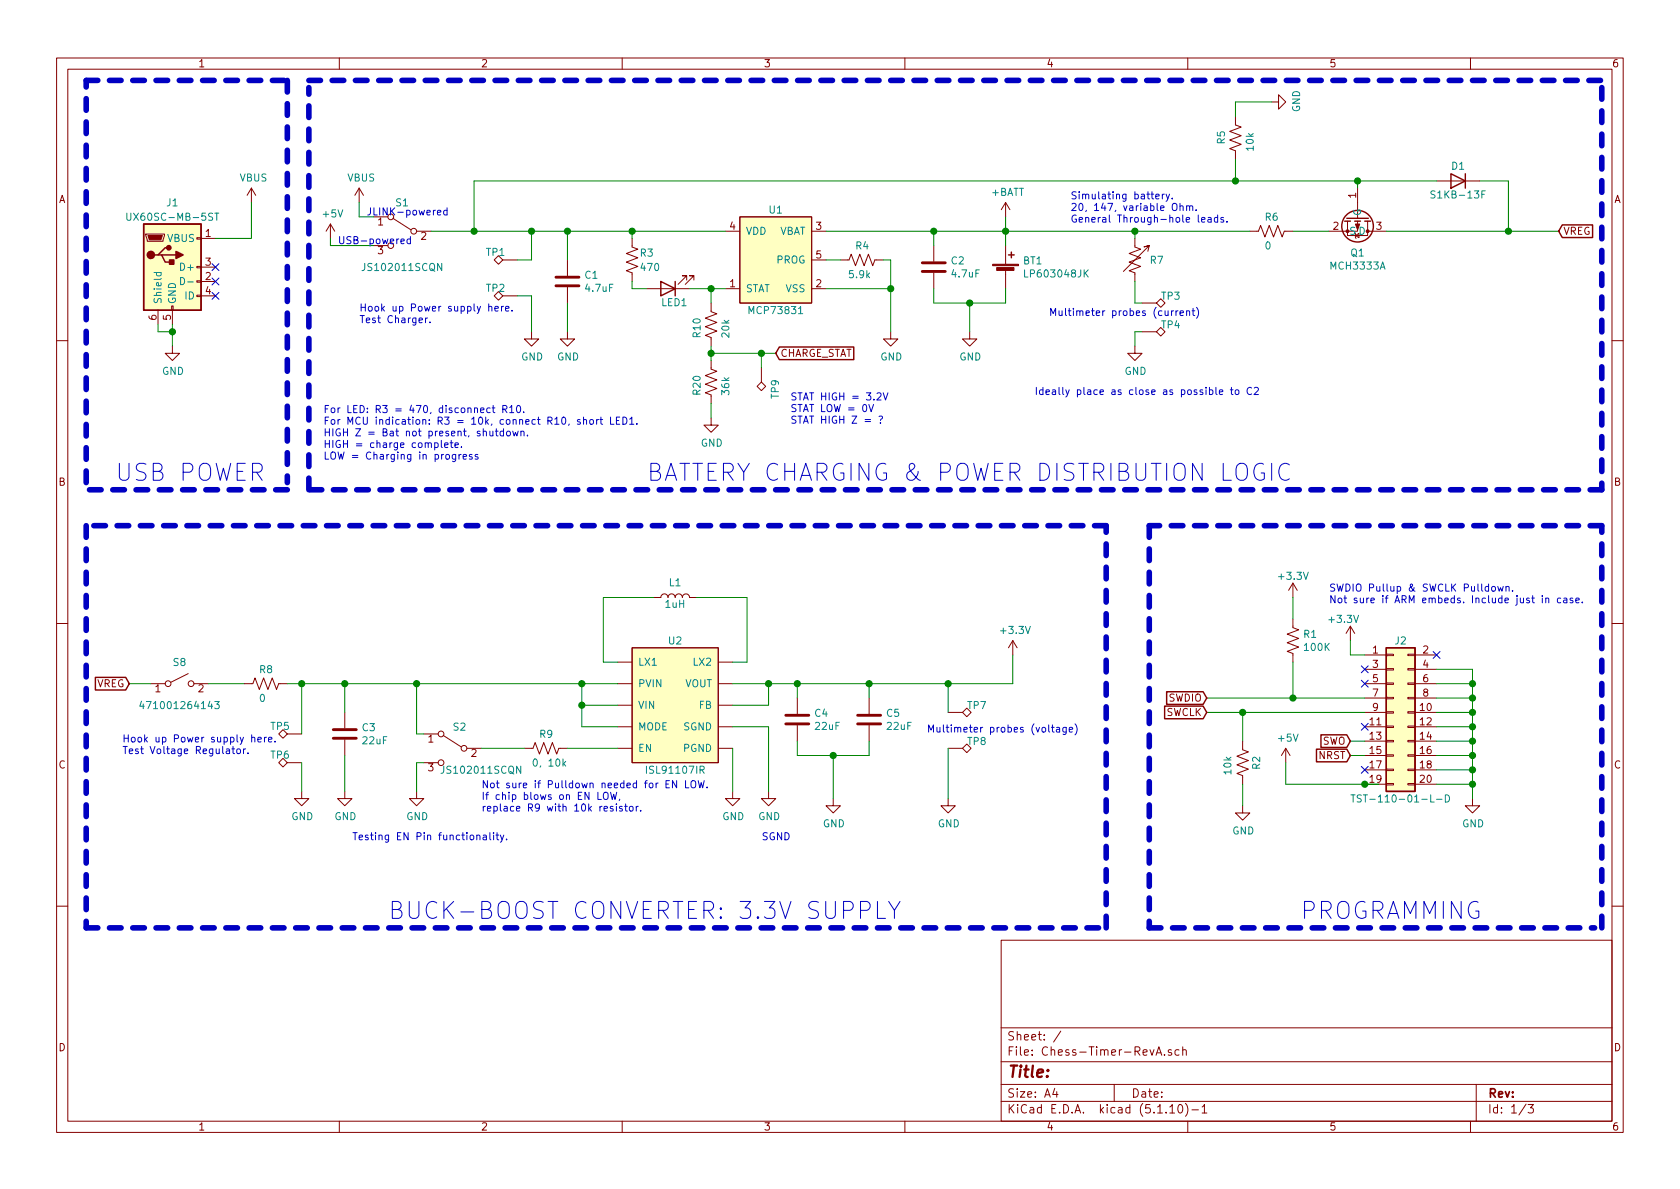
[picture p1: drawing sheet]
<svg xmlns="http://www.w3.org/2000/svg" width="297mm" height="210mm" viewBox="0 0 297 210" stroke-linecap="round" stroke-linejoin="round" font-family="sans-serif">
<g fill="none" stroke="#840000" stroke-width=".18">
<path d="M10 10.3h277v189.9h-277zM12 12.2h273v186.1h-273zM60 10.3v1.9M110 10.3v1.9M160 10.3v1.9M210 10.3v1.9M224.8 18h1.3v-1.2l1.2 1.2-1.2 1.3v-1.3M260 10.3v1.9M44.4 33.3l-.7 1.2M44.4 33.3v2.5M44.4 33.3l.8 1.2M58.4 39.6l-.7 1.3"/>
<path d="M58.4 39.6v2.6M58.4 39.6l.8 1.3M63.5 33.3l-.8 1.2M63.5 33.3v2.5M63.5 33.3l.8 1.2M69.5 38.6l3.1 2M130.8 38.3h12.7v15.3h-12.7zM177.8 35.8l-.8 1.3M177.8 35.8v2.5M177.8 35.8l.8 1.3M218.4 20.6v1.5l1.1 .4-2.1 .7 2.1 .8-2.1 .8 2.1 .7-2.1 .8 1 .4v1.5M238.3 39.1v2.6h3.5v-2.6"/>
<path d="M240 39.1v1.8h-5.1M240 33.3v5.3M254 32h7.6M25.8 41.4h3.3v.3l-.3 1h-2.8zM27.9 54.9v2.5M30.4 54.1h.2v.8h-.2zM30.5 54.9v2.5M34.8 52.2h.8v.2h-.8zM34.8 49.7h.8v.2h-.8zM34.8 47.1h.8v.3h-.8zM34.8 42h.8v.3h-.8zM35.6 42.2h2.5"/>
<path d="M35.6 49.8h2.5M35.6 47.2h2.5M35.6 52.3h2.5M73.7 40.9h2.5M87.4 46l.7-.8 .8 .8-.8 .7zM88.1 51.6l.8 .7-.8 .8-.7-.8zM88.9 52.3h2.5M88.9 46h2.5M94 58.7v1.2h1.2l-1.2 1.3-1.3-1.3h1.3M100.3 58.7v1.2h1.3l-1.3 1.3-1.2-1.3h1.2M100.3 46v2.8M100.3 50.8v2.8"/>
<path d="M111.8 42.2v1.5l1 .4-2.1 .7 2.1 .8-2.1 .7 2.1 .8-2.1 .8 1.1 .4v1.5M114.3 51h7.6M121.4 49.5v-.7h-.8h.8l-1.5 1.5M122.7 49.5v-.7h-.8h.8l-1.5 1.5M125.7 53.6v1.5l1 .4-2 .8 2 .7-2 .8 2 .7-2 .8 1 .4v1.5M128.3 40.9h2.5M128.3 51h2.5M143.5 40.9h2.5M143.5 51h2.5M143.5 46h2.5M148.6 46h1.5l.4-1 .8 2 .7-2 .8 2 .7-2 .8 2 .4-1h1.5M157.5 58.7v1.2h1.2l-1.2 1.3-1.3-1.3h1.3"/>
<path d="M165.1 43.4v2.8M165.1 48.3v2.7M171.4 58.7v1.2h1.3l-1.3 1.3-1.2-1.3h1.2M177.8 43.4v3.3M177.8 47.7v3.3M200.7 42.2v1.5l1 .4-2.1 .7 2.1 .8-2.1 .7 2.1 .8-2.1 .8 1.1 .4v1.5M201.9 58.7h2.6M201.9 53.6h2.6M202.9 44.4l.3-1-1 .3 1-.3-4.6 4.6M204.5 58.7l.7-.8 .8 .8-.8 .7zM205.2 52.8l.8 .8-.8 .8-.7-.8zM221 40.9h1.5l.4-1 .7 2 .8-2 .8 2 .7-2 .8 2 .4-1h1.5"/>
<path d="M241.8 40.9h3.3M10 60.2h2M30.5 61.2v1.3h1.2l-1.2 1.2-1.3-1.2h1.3M125.7 73.9v1.3h1.3l-1.3 1.2-1.2-1.2h1.2M125.7 63.7v1.6l1 .4-2 .7 2 .8-2 .7 2 .8-2 .8 1 .3v1.6M134.6 67.6l.8 .7-.8 .8-.7-.8zM134.6 65v2.6M200.7 61.2v1.3h1.2l-1.2 1.2-1.3-1.2h1.3M285 60.2h2M10 110.3h2M33.3 119.1l-3.1 1.5M109.2 117.1h2.6"/>
<path d="M111.8 114.5h15.2v20.4h-15.2zM115.6 105.7h1.2a.63 .63 0 0 1 .7-.7 .63 .63 0 0 1 .6 .7 .63 .63 0 0 1 .6-.7 .63 .63 0 0 1 .7 .7 .63 .63 0 0 1 .6-.7 .63 .63 0 0 1 .6 .7 .63 .63 0 0 1 .7-.7 .63 .63 0 0 1 .6 .7h1.3M127 117.1h2.5M179.1 113.3l-.8 1.2M179.1 113.3v2.5M179.1 113.3l.7 1.2M228.6 109.5v1.5l1 .4-2 .7 2 .8-2 .8 2 .7-2 .8 1 .4v1.5M228.6 103.1v2.6M228.6 103.1l-.8 1.3M228.6 103.1l.8 1.3M238.8 110.7l-.8 1.3M238.8 110.7v2.6"/>
<path d="M238.8 110.7l.7 1.3M241.3 115.8h3.8M241.3 118.4h3.8M245.1 118.2h1.3v.3h-1.3zM245.1 115.7h1.3v.2h-1.3zM248.9 118.2h1.3v.3h-1.3zM248.9 115.7h1.3v.2h-1.3zM250.2 115.8h3.8M250.2 118.4h3.8M285 110.3h2M26.7 120.9h2.5M34.3 120.9h2.5"/>
<path d="M43.2 120.9h1.5l.4-1 .7 2 .8-2 .8 2 .7-2 .8 2 .4-1h1.5M49.3 129.8l.7-.8 .8 .8-.8 .8zM49.3 134.9l.7-.8 .8 .8-.8 .7zM50.8 129.8h2.5M50.8 134.9h2.5M53.3 139.9v1.3h1.3l-1.3 1.3-1.2-1.3h1.2M61 139.9v1.3h1.2l-1.2 1.3-1.3-1.3h1.3M61 126v2.8M61 130.8v2.8M73.7 139.9v1.3h1.2l-1.2 1.3-1.3-1.3h1.3M74.9 129.8h2.6M74.9 134.9h2.6"/>
<path d="M78.4 130l3.1 2.1M82.5 132.3h2.6M92.7 132.3h1.5l.4-1 .8 2 .7-2 .8 2 .8-2 .7 2 .4-1h1.5M109.2 124.7h2.6M109.2 132.3h2.6M109.2 128.5h2.6M109.2 120.9h2.6M127 124.7h2.5M127 132.3h2.5M127 128.5h2.5M127 120.9h2.5M129.5 139.9v1.3h1.3l-1.3 1.3-1.2-1.3h1.2"/>
<path d="M135.9 139.9v1.3h1.3l-1.3 1.3-1.3-1.3h1.3M141 123.4v2.8M141 128.3v2.8M153.7 123.4v2.8M153.7 128.3v2.8M167.6 132.3h2.6M167.6 126h2.6M170.2 126l.7-.8 .8 .8-.8 .7zM170.9 131.6l.8 .7-.8 .8-.7-.8zM219.7 131.1v1.5l1 .4-2 .7 2 .8-2 .7 2 .8-2 .8 1 .4v1.5M227.3 132.3l-.7 1.3M227.3 132.3v2.6"/>
<path d="M227.3 132.3l.8 1.3M241.3 128.5h3.8M241.3 120.9h3.8M241.3 126h3.8M241.3 131.1h3.8M241.3 133.6h3.8M241.3 136.1h3.8M241.3 138.7h3.8M241.3 123.4h3.8M245.1 130.9h1.3v.3h-1.3zM245.1 133.5h1.3v.2h-1.3zM245.1 136h1.3v.3h-1.3z"/>
<path d="M245.1 138.6h1.3v.2h-1.3zM245.1 128.4h1.3v.2h-1.3zM245.1 123.3h1.3v.3h-1.3zM245.1 120.8h1.3v.2h-1.3zM245.1 125.9h1.3v.2h-1.3zM248.9 130.9h1.3v.3h-1.3zM248.9 133.5h1.3v.2h-1.3zM248.9 136h1.3v.3h-1.3zM248.9 138.6h1.3v.2h-1.3zM248.9 128.4h1.3v.2h-1.3zM248.9 123.3h1.3v.3h-1.3zM248.9 120.8h1.3v.2h-1.3z"/>
<path d="M248.9 125.9h1.3v.2h-1.3zM250.2 128.5h3.8M250.2 120.9h3.8M250.2 126h3.8M250.2 131.1h3.8M250.2 133.6h3.8M250.2 136.1h3.8M250.2 138.7h3.8M250.2 123.4h3.8M147.3 141.2v1.3h1.3l-1.3 1.3-1.3-1.3h1.3M167.6 141.2v1.3h1.3l-1.3 1.3-1.2-1.3h1.2M219.7 142.5v1.3h1.3l-1.3 1.2-1.3-1.2h1.3"/>
<path d="M260.3 141.2v1.3h1.3l-1.3 1.3-1.2-1.3h1.2M10 160.2h2M177 166.3h108v32h-108zM285 160.2h2M60 198.3v1.9M110 198.3v1.9M160 198.3v1.9M177 194.8h108M177 191.8h108M177 187.8h108M177 181.8h108M186.5 192.5l-.4 1h1"/>
<path d="M186.8 193v1M187.6 182.3l-1.3 2M197 191.8v3M204.4 186.6l.5-1.5 .5 1.5M204.5 186.2h.8M205.9 186.5v.1M206.8 195.8l.5-.5v1.5M206.8 196.8h.9M207.1 185.7l-.3-.1-.2 .2v.2l.5 .2v.3h-.5M208.5 195.4l.1-.1a.8 .8 0 0 1 .5 .8 .8 .8 0 0 1-.5 .7 1 1 0 0 1-.1-1.4zM208.5 185.7l-.4-.1-.4 .3 .1 .6 .3 .1 .4-.1M209.1 185.7l.2-.1 .4 .1 .1 .9"/>
<path d="M209.1 185.1v1.5M209.6 195.1a1.71 1.71 0 0 1 0 2.3M210 198.3v1.9M210.7 196.3h1.2M212.5 195.8l.5-.5v1.5M212.5 196.8h.9M260 198.3v1.9M261 191.8v6.5M269.8 195.2l-1.2 2M270.2 195.3h.9l-.5 .6 .4 .1v.7l-.2 .1-.6-.1"/>
<circle cx="73.2" cy="40.9" r=".51"/>
<circle cx="29.7" cy="120.9" r=".51"/>
<circle cx="33.8" cy="120.9" r=".51"/>
<circle cx="78" cy="134.9" r=".51"/>
<circle cx="78" cy="129.8" r=".51"/>
<circle cx="82" cy="132.3" r=".51"/>
</g>
<g fill="none" stroke="#840000" stroke-width=".25">
<path d="M25.4 39.6h10.2v15.3h-10.2zM237.7 39.1h1.1M238.1 38.6h3.8M239.5 39.1h1M241.3 39.1h1M256.5 30.7l2.6 1.3-2.6 1.3zM259.1 30.7v2.6M276.2 39.8h5.4v2.2h-5.4l-.6-1.1zM27.9 45.1h.7l.6 1.2h1.3M28.6 45.1h2.5M29.8 43.8h-.6l-1.3 1.3h-.6M116.8 49.8l2.6 1.2-2.6 1.3z"/>
<path d="M119.4 49.8v2.5M178.3 45.1h1M178.8 44.6v1M137.8 61.4h13.2v2.2h-13.2l-.6-1.1zM16.9 119.8h5.3l.7 1.1-.7 1.1h-5.3zM245.1 114.5h5.1v25.4h-5.1zM205.9 124.9h6.8l.7 1.1-.7 1.1h-6.8zM206.3 122.3h6.4l.7 1.1-.7 1.2h-6.4zM232.8 132.5h5.3l.7 1.1-.7 1.1h-5.3zM233.6 129.9h4.5l.7 1.2-.7 1.1h-4.5z"/>
<circle cx="240" cy="40" r="2.79"/>
</g>
<g fill="none" stroke="#008484" stroke-width=".18">
<path d="M22.4 37.7v1l.3 .3 .3-.1 .1-.2v-1M38 37.7h.7M38.3 37.7v1.3M253.7 33.8h-.5l-.2 .2 .1 .3 .6 .2v.4l-.2 .1h-.5M262 34.4h.4M262.6 33.8h-.6v1.2M27.2 48.2h1.3M27.7 48.2v.4l.2 .2 .5-.1v-.5M31.9 49.1a.64 .64 0 0 1 .7 .6 .64 .64 0 0 1-.7 .6zM33.2 49.9h1M78.1 46.6v1.2l-.7-1.2v1.2M141.2 55.5h.7"/>
<path d="M191.9 48.3l.5 .7M192.4 47.7l-.7 .8M25 124l-.3 .9h.8M38 124h.8l-.5 .5 .4 .2 .1 .4-.3 .2-.5-.1M92.1 135.5v1.2l-.8-1.2v1.2M238.9 140.6h.7M239.2 140.6v1.2M240.7 140.6h-.5l-.2 .1v.2l.1 .2 .5 .2 .1 .3-.3 .2h-.4M254 141.3h1M255.5 140.6a.64 .64 0 0 1 .8 .6 .64 .64 0 0 1-.8 .6z"/>
</g>
<g fill="#ffffc2" stroke="#ffffc2" stroke-width=".18">
<path d="M111.8 114.5h15.2v20.4h-15.2z"/>
<path d="M25.4 39.6h10.2v15.3h-10.2z"/>
<path d="M245.1 114.5h5.1v25.4h-5.1z"/>
<path d="M130.8 38.3h12.7v15.3h-12.7z"/>
</g>
<path d="M98.3 50.5h4.1M98.3 49h4.1M163.1 48h4M163.1 46.5h4M58.9 130.6h4.1M58.9 129h4.1M138.9 128h4.1M138.9 126.5h4.1M151.6 128h4.1M151.6 126.5h4.1" fill="none" stroke="#840000" stroke-width=".51"/>
<g fill="#840000" stroke="#840000" stroke-width=".25">
<path d="M30 46h.7v.7h-.7z"/>
<path d="M31.1 44.4l1.3 .7-1.3 .6z"/>
<circle cx="26.7" cy="45.1" r=".63"/>
<circle cx="29.8" cy="43.8" r=".38"/>
</g>
<g fill="#840000" stroke="#840000" stroke-width=".18">
<path d="M26.2 41.7h2.5l-.3 .7h-2z"/>
<path d="M175.5 46.7h4.6v.3h-4.6z"/>
<path d="M176.2 47.3h3.1v.5h-3.1z"/>
</g>
<g fill="none" stroke="#0000c2" stroke-width=".99" stroke-dasharray="2.1 2.1">
<path d="M15.2 14.2h35.6M50.8 14.2v71.1M54.6 14.2h228.6M283.2 15.5v71.1M15.2 85.3v-71.1M15.2 93v71.1M50.8 86.6h-35.6M54.6 86.6v-71.1M195.6 93h-180.4M203.2 93v71.1M283.2 93h-80M283.2 86.6h-228.6"/>
<path d="M15.2 164.1h180.4M195.6 164.1v-71.1M203.2 164.1h78.7M283.2 164.1v-71.1"/>
</g>
<g fill="none" stroke="#008400" stroke-width=".18">
<path d="M224.8 18h-6.4v2.6M44.4 35.8v6.4h-6.3M63.5 35.8v2.5h2.5M177.8 38.3v5.1M218.4 28.2v3.8M240 32v1.3M254 32h-170.2v8.9M261.6 32h5.1v8.9M27.9 57.4v1.3h2.6M30.5 57.4v3.8M58.4 42.2v1.2h7.6M76.2 40.9h52.1"/>
<path d="M91.4 52.3h2.6v6.4M94 40.9v5.1h-2.6M100.3 40.9v5.1M100.3 53.6v5.1M111.8 49.8v1.2h2.5M111.8 40.9v1.3M121.9 51h6.4M125.7 51v2.6M146 46h2.6M146 40.9h75M146 51h11.5M156.2 46h1.3v12.7"/>
<path d="M165.1 51v2.6h12.7v-2.6M165.1 40.9v2.5M171.4 53.6v5.1M200.7 40.9v1.3M200.7 49.8v3.8h1.2M201.9 58.7h-1.2v2.5M228.6 40.9h6.3M245.1 40.9h30.5M125.7 61.2v2.5M125.7 71.4v2.5M125.7 62.5h11.5M134.6 62.5v2.5"/>
<path d="M115.6 105.7h-8.9v11.4h2.5M123.2 105.7h8.9v11.4h-2.6M179.1 115.8v5.1h-49.6M228.6 105.7v3.8M228.6 117.1v6.3M238.8 113.3v2.5h2.5M254 118.4h6.3v22.8M22.9 120.9h3.8M36.8 120.9h6.4M50.8 120.9h58.4M53.3 120.9v8.9M53.3 134.9v5"/>
<path d="M61 120.9v5.1M61 133.6v6.3M73.7 120.9v8.9h1.2M74.9 134.9h-1.2v5M85.1 132.3h7.6M100.3 132.3h8.9M102.9 120.9v7.6h6.3M102.9 124.7h6.3M129.5 132.3v7.6M129.5 128.5h6.4v11.4M135.9 120.9v3.8h-6.4M141 131.1v2.5h12.7v-2.5"/>
<path d="M141 120.9v2.5M147.3 133.6v7.6M153.7 120.9v2.5M167.6 120.9v5.1M167.6 132.3v8.9M213.4 123.4h27.9M213.4 126h27.9M219.7 126v5.1M219.7 138.7v3.8M227.3 134.9v3.8h16.5M238.8 131.1h2.5M238.8 133.6h2.5"/>
<path d="M254 123.4h6.3M254 138.7h6.3M254 120.9h6.3M254 126h6.3M254 128.5h6.3M254 131.1h6.3M254 133.6h6.3M254 136.1h6.3"/>
</g>
<g fill="none" stroke="#0000c2" stroke-width=".18">
<path d="M77.3 37.6l.7-.1-.1-.3h-.4l-.2 .2 .1 .6h.5M79 37.2h-.3l-.3 .2 .2 .6h.4M79 36.7v1.3M204.3 34.7l.7-.1-.1-.2-.4-.1-.2 .2 .1 .6h.5M205.5 34.3v.9M205.9 34.3l-.3 .1-.1 .2M206.2 34.3l.3 .9M206.8 34.3l-.5 1.2-.1 .1M207.3 35v.2M207.3 36.1a.45 .45 0 0 1 .8 0 .88 .88 0 0 1-.3 1.1h-.4a1.07 1.07 0 0 1-.1-1.1zM208.6 36.5l.2-.1h.3l.1 .8M208.6 36v1.2"/>
<path d="M209.8 36.5l.2-.1h.3v.8M209.8 36.4v.8M210.3 36.6l.2-.2h.3l.1 .8M211.5 37.1v.1M212.4 38.9l.7-.1-.1-.3-.4-.1-.2 .2 .1 .6h.5M213.6 38.5h.5v.8M214.1 38.8h-.4l-.2 .2 .2 .3 .4-.1M215.3 38.5l-.4-.1-.2 .3 .1 .5h.5M215.3 38v1.3M216.3 38.5l-.3-.1-.2 .2 .1 .2 .4 .1v.3h-.5M216.9 39.2v.1M70.9 42.7l.6-.1-.1-.3h-.3l-.2 .1v.6h.5"/>
<path d="M72.6 42.3h-.4l-.2 .2 .1 .5h.5M72.6 41.8v1.3M75.2 56.2v.9M75.6 56.2l-.4 .3M76 56.9v.2M86.4 54.3l.2-.1h.3l.1 .8M86.4 53.7v1.3M87.5 54.6l.6-.1v-.3h-.4l-.2 .2 .1 .6h.5M88.7 54.2v.8M89 54.2h-.2l-.1 .2M89.4 54.6l.6-.1-.1-.3h-.3l-.2 .2 .1 .6h.4M90.5 54.9v.1"/>
<path d="M207.5 55l-.4 .2M207.9 55v.8M208.3 55l-.4 .2M208.6 55.4l.6-.1v-.3h-.4l-.2 .1 .1 .6h.5M209.8 55.1l.2-.1h.3v.8M209.8 55v.8M210.8 55h.5M210.9 54.5v1.1l.4 .2M211.6 54.4a1.47 1.47 0 0 1 0 1.9M78 77.9v1.1l.2 .1M78.6 78.7l.6-.1v-.2l-.4-.1-.2 .2 .1 .6h.5M79.6 78.3h.5"/>
<path d="M79.8 77.9v1.1l.3 .1M80.4 78.7l.7-.1-.1-.2-.4-.1-.2 .2 .1 .6h.5M81.6 79v.1M86.6 76.2l.1 .8 .3 .1 .1-.1M86.7 72.2l-.4-.1-.2 .3 .1 .5h.5M87 72.1h.5M87.1 76.2v.9M87.2 71.7v1.1l.3 .2M87.6 76.2h.5M87.8 75.8v1.1l.3 .2M88.9 72.4l.6-.1 .1-.2v-.3l-.2-.1h-.5v1.3M89 76.3l-.3-.1-.3 .3 .1 .5h.5"/>
<path d="M89 75.8v1.3M89.2 72.4l.4 .6M89.7 76.3l.3-.1 .2 .3-.1 .5-.3 .1-.2-.2zM90.1 72.1l.4-.4v1.3M90.1 73h.7M90.7 76.2l.2 .9 .2-.6 .3 .6 .2-.9M91.4 71.8l.2-.1a.67 .67 0 0 1 .5 .6 .67 .67 0 0 1-.5 .7l-.3-.5zM92.1 76.4l.2-.2 .3 .1 .1 .8M92.1 76.2v.9M92.6 72.8v.2M93.3 77v.1M102.6 74.2h-.3l-.2 .2 .1 .1 .4 .2v.3h-.5"/>
<path d="M103.2 74.3l.2-.1h.3v.8M103.2 73.8v1.2M104.3 74.3l.2-.1 .4 .1v.5l-.1 .2h-.3l-.2-.1zM105.5 74.2v.8M105.8 74.2h-.2l-.1 .2M106.1 74.2h.5M106.2 73.8v1l.4 .2M107.9 73.8v1.2h.7M109 74.4h.4M109.6 73.8h-.6v1.2h.6M110.1 73.8a.64 .64 0 0 1 .8 .6 .64 .64 0 0 1-.8 .6zM111.3 74.1l.4-.3v1.2"/>
<path d="M111.3 75h.8M112.6 74.9v.1M153.6 71.5l.4 1.3 .5-1.3M155.1 69.6l.4-.1 .3 .3-.1 .2-.7 .7h.8M155.4 73.7l.5-.1 .1 .2-.3 .6M155.7 74.7v.1M156.2 69.5l.4 1.2 .4-1.2M213.8 69l.4-.1 .3 .3-.2 .5h-.5M215 68.5v1.1l.2 .2M215.6 69.3l.6-.1v-.2l-.4-.1-.2 .2 .1 .6h.5M217.5 68.9h.5M217.7 68.5v1.1l.3 .2"/>
<path d="M218.4 69.1l.2-.2 .4 .2v.4l-.1 .2-.3 .1-.2-.2zM221.3 68.6a.6 .6 0 0 0-.9 .4 .6 .6 0 0 0 .7 .8l.2-.2M221.8 68.6l.4-.1 .3 .4-.8 .9h.8M80.6 80.4v1l-.3 .2h-.3M80.6 80.4h-.4l-.2 .2 .1 .5h.5M81.2 80.4v.8M81.5 80.4l-.3 .2M81.9 80.8l.6-.1-.1-.3h-.3l-.2 .1v.6h.5M83.5 80.4h-.3l-.2 .1v.2l.5 .1v.3h-.5M84.5 80.4h-.3l-.2 .1 .1 .2 .4 .1v.3h-.5M224.8 81.9v3M228 82.2a1.12 1.12 0 0 0-1.3-.1 1.12 1.12 0 0 0-.6 1.1 1.27 1.27 0 0 0 .4 1.4 1.27 1.27 0 0 0 1.3 .2l.2-.1"/>
<path d="M263.9 103.8l.3-.1 .2 .2-.1 .6h-.3l-.3-.2zM264.8 103.7l.3 .8 .2-.6 .3 .6 .2-.8M266.3 103.8l.2-.1 .3 .1v.7M266.3 103.7v.8M267.4 104.4v.1M270.8 105.8h.5M271 105.3v1.1l.3 .2M272.7 105.3v.2M272.7 105.8v.8M273.3 105.9l.2-.1h.3v.8M273.3 105.8v.8M275.9 105.8h-.3l-.2 .2 .1 .5h.4"/>
<path d="M276.5 105.8h.5v.8M277 106.1h-.4l-.2 .2 .1 .2h.5M278.1 105.8h-.3l-.2 .1v.2l.5 .1v.3h-.5M278.6 106.2l.6-.1v-.3h-.4l-.2 .1 .1 .6h.5M279.8 106.5v.1M41 132.4h.5M41.2 132v1.1l.3 .2M42 132.5l.3-.1 .2 .2v.4l-.1 .2-.3 .1-.2-.2zM43.1 132.4v.9M43.4 132.4l-.3 .3M43.8 133.1v.2M44.5 130.5l.2-.1h.3l.1 .8"/>
<path d="M44.5 129.9v1.3M45.6 130.8l.6-.1v-.3h-.4l-.2 .2 .1 .6h.5M46.8 130.4v.8M47.1 130.4h-.2l-.1 .2M47.5 130.8l.6-.1-.1-.3h-.3l-.2 .2v.6h.5M48.6 131.1v.1M118.4 138h-.6v1.3h.6M119.6 138v1.3l-.7-1.3v1.3M121.2 138v1.3h.6M122.2 138.2a.45 .45 0 0 1 .8 0 .88 .88 0 0 1-.3 1.1h-.3a1.07 1.07 0 0 1-.2-1.1zM123.4 138l.3 1.3 .3-.9 .2 .9 .3-1.3M125 139.2v.1"/>
<path d="M185.9 128.6h.5M186.1 128.2v1.1l.3 .2M186.8 128.7h.5l.1 .8M187.4 128.9l-.5 .1-.1 .2v.2h.6M188.5 128.6v1l-.2 .3-.3-.1M188.5 128.7l-.4-.1-.2 .2 .1 .6h.5M189.1 129l.6-.1-.1-.2-.4-.1-.1 .2v.6h.5M190.1 128a1.4 1.4 0 0 1 0 1.9M84.3 147.8l.2-.1h.3l.1 .8M85.4 147.7h.5l.1 .8M86 148h-.4l-.2 .2v.3h.6M86.6 147.2v1.1l.2 .2"/>
<path d="M87.3 147.2v.2M87.3 147.7v.8M87.7 147.7h.5M87.9 147.2v1.1l.3 .2M88.5 147.7l.3 .8M89.1 147.7l-.4 1.1-.2 .1M89.6 148.4v.1M105.7 140.1v1.3h.6M106.9 140.2l.1-.1a.44 .44 0 0 1 .5 .4v.7l-.3 .2-.3-.1a.93 .93 0 0 1 0-1.1zM107.9 140.1l.4 1.3 .2-.9 .2 .9 .3-1.3M108.4 142.6h-.3l-.2 .2v.1l.5 .2v.3h-.5M109 142.2v.1"/>
<path d="M109 142.6v.8M109.6 141.3l-.1 .2M110 142.6h-.3l-.2 .2 .1 .1 .4 .2v.3h-.5M110.4 142.6h.5M110.6 142.2v1.1l.3 .1M111.3 142.7l.2-.1h.3l.1 .2-.1 .6h-.3l-.2-.1zM112.5 142.6v.8M112.9 142.6h-.3l-.1 .2M113.3 143.3v.1M155.1 159.4v3h1.5M157.1 159.4l1 1.6 1-1.6M152.1 161h1.2a.82 .82 0 0 0 .6-.8 .82 .82 0 0 0-.6-.8h-1.2v3"/>
<path d="M158.1 161v1.4"/>
</g>
<g fill="#008400" stroke="#008400" stroke-width=".25">
<circle cx="102.9" cy="124.7" r=".51"/>
<circle cx="165.1" cy="40.9" r=".51"/>
<circle cx="100.3" cy="40.9" r=".51"/>
<circle cx="73.7" cy="120.9" r=".51"/>
<circle cx="83.8" cy="40.9" r=".51"/>
<circle cx="61" cy="120.9" r=".51"/>
<circle cx="53.3" cy="120.9" r=".51"/>
<circle cx="200.7" cy="40.9" r=".51"/>
<circle cx="111.8" cy="40.9" r=".51"/>
<circle cx="30.5" cy="58.7" r=".51"/>
<circle cx="177.8" cy="40.9" r=".51"/>
<circle cx="228.6" cy="123.4" r=".51"/>
<circle cx="171.5" cy="53.6" r=".51"/>
<circle cx="94" cy="40.9" r=".51"/>
<circle cx="125.7" cy="51" r=".51"/>
<circle cx="157.5" cy="51" r=".51"/>
<circle cx="260.3" cy="136.1" r=".51"/>
<circle cx="218.4" cy="32" r=".51"/>
<circle cx="125.7" cy="62.5" r=".51"/>
<circle cx="167.6" cy="120.9" r=".51"/>
<circle cx="260.3" cy="131.1" r=".51"/>
<circle cx="260.3" cy="128.5" r=".51"/>
<circle cx="260.3" cy="138.7" r=".51"/>
<circle cx="266.7" cy="40.9" r=".51"/>
<circle cx="134.6" cy="62.5" r=".51"/>
<circle cx="135.9" cy="120.9" r=".51"/>
<circle cx="260.3" cy="126" r=".51"/>
<circle cx="219.7" cy="126" r=".51"/>
<circle cx="240" cy="32" r=".51"/>
<circle cx="147.3" cy="133.6" r=".51"/>
<circle cx="260.3" cy="133.6" r=".51"/>
<circle cx="260.3" cy="123.4" r=".51"/>
<circle cx="241.3" cy="138.7" r=".51"/>
<circle cx="153.7" cy="120.9" r=".51"/>
<circle cx="260.3" cy="120.9" r=".51"/>
<circle cx="141" cy="120.9" r=".51"/>
<circle cx="102.9" cy="120.9" r=".51"/>
</g>
<g fill="none" stroke="#000084" stroke-width=".18">
<path d="M37.5 51.7l1.2 1.2M37.5 49.2l1.2 1.2M37.5 46.6l1.2 1.2M38.7 51.7l-1.2 1.2M38.7 49.2l-1.2 1.2M38.7 46.6l-1.2 1.2M240.7 117.7l1.2 1.3M241.9 117.7l-1.2 1.3M253.4 115.2l1.2 1.2M254.6 115.2l-1.2 1.2M240.7 135.5l1.2 1.2M240.7 120.3l1.2 1.2"/>
<path d="M240.7 127.9l1.2 1.2M241.9 135.5l-1.2 1.2M241.9 120.3l-1.2 1.2M241.9 127.9l-1.2 1.2"/>
</g>
<g font-size="4.2" fill="#0000c2">
<text x="20.3" y="85.1">USB POWER</text>
<text x="114.3" y="85.1">BATTERY CHARGING &amp; POWER DISTRIBUTION LOGIC</text>
<text x="68.6" y="162.6">BUCK-BOOST CONVERTER: 3.3V SUPPLY</text>
<text x="229.9" y="162.6">PROGRAMMING</text>
</g>
<text font-size="2.8" fill="#840000" x="178" y="190.5">Title:</text>
<g font-size="2.1" fill="#840000">
<text x="178" y="184">Sheet: /</text>
<text x="178" y="186.7">File: Chess-Timer-RevA.sch</text>
<text x="178" y="196.9">KiCad E.D.A. kicad (5.1.10)-1</text>
<text x="178" y="194.1">Size: A4</text>
<text x="200" y="194.1">Date:</text>
<text x="263" y="194.1">Rev:</text>
<text x="263" y="196.9">Id: 1/3</text>
</g>
<g font-size="1.8" fill="#840000">
<text x="35" y="11.9">1</text>
<text x="85" y="11.9">2</text>
<text x="135" y="11.9">3</text>
<text x="185" y="11.9">4</text>
<text x="235" y="11.9">5</text>
<text x="285" y="11.9">6</text>
<text x="10.4" y="35.9">A</text>
<text x="239.8" y="35" transform="rotate(-90 239.8 35)">1</text>
<text x="285.4" y="35.9">A</text>
<text x="36.3" y="41.9">1</text>
<text x="66.8" y="39.9">1</text>
<text x="129.1" y="40.6">4</text>
<text x="144.3" y="40.6">3</text>
<text x="235.7" y="40.6">2</text>
<text x="243.4" y="40.6">3</text>
<text x="276.4" y="41.5">VREG</text>
<text x="36.3" y="47">3</text>
<text x="66.8" y="45">3</text>
<text x="74.4" y="42.4">2</text>
<text x="144.3" y="45.7">5</text>
<text x="36.3" y="49.5">2</text>
<text x="36.3" y="52.1">4</text>
<text x="129.1" y="50.8">1</text>
<text x="144.3" y="50.8">2</text>
<text x="27.7" y="56.6" transform="rotate(-90 27.7 56.6)">6</text>
<text x="30.2" y="56.6" transform="rotate(-90 30.2 56.6)">5</text>
<text x="137.9" y="63.1">CHARGE_STAT</text>
<text x="10.4" y="85.9">B</text>
<text x="285.4" y="85.9">B</text>
<text x="242.7" y="115.6">1</text>
<text x="242.7" y="118.1">3</text>
<text x="251.6" y="115.6">2</text>
<text x="251.6" y="118.1">4</text>
<text x="17.1" y="121.5">VREG</text>
<text x="27.5" y="122.4">1</text>
<text x="35.1" y="122.4">2</text>
<text x="206.6" y="124.1">SWDIO</text>
<text x="242.7" y="120.6">5</text>
<text x="242.7" y="123.2">7</text>
<text x="242.7" y="125.7">9</text>
<text x="251.1" y="125.7">10</text>
<text x="251.6" y="120.6">6</text>
<text x="251.6" y="123.2">8</text>
<text x="75.7" y="131.3">1</text>
<text x="206.1" y="126.6">SWCLK</text>
<text x="233.8" y="131.7">SWO</text>
<text x="242.2" y="128.3">11</text>
<text x="242.2" y="130.8">13</text>
<text x="251.1" y="128.3">12</text>
<text x="251.1" y="130.8">14</text>
<text x="10.4" y="135.9">C</text>
<text x="75.7" y="136.4">3</text>
<text x="83.3" y="133.9">2</text>
<text x="233.1" y="134.2">NRST</text>
<text x="242.2" y="133.3">15</text>
<text x="242.2" y="135.9">17</text>
<text x="251.1" y="133.3">16</text>
<text x="251.1" y="135.9">18</text>
<text x="285.4" y="135.9">C</text>
<text x="242.2" y="138.4">19</text>
<text x="251.1" y="138.4">20</text>
<text x="10.4" y="185.9">D</text>
<text x="285.4" y="185.9">D</text>
<text x="35" y="199.9">1</text>
<text x="85" y="199.9">2</text>
<text x="135" y="199.9">3</text>
<text x="185" y="199.9">4</text>
<text x="235" y="199.9">5</text>
<text x="285" y="199.9">6</text>
</g>
<g font-size="1.8" fill="#008484">
<text x="229.9" y="19.9" transform="rotate(-90 229.9 19.9)">GND</text>
<text x="216.6" y="25.4" transform="rotate(-90 216.6 25.4)">R5</text>
<text x="221.7" y="26.6" transform="rotate(-90 221.7 26.6)">10k</text>
<text x="42.4" y="32.1">VBUS</text>
<text x="61.4" y="32.1">VBUS</text>
<text x="175.3" y="34.6">+BATT</text>
<text x="253.6" y="35.1">S1KB-13F</text>
<text x="256.7" y="30">D1</text>
<text x="23.5" y="39">UX60SC-MB-5ST</text>
<text x="29.5" y="36.5">J1</text>
<text x="57.2" y="38.4">+5V</text>
<text x="70" y="36.5">S1</text>
<text x="131.8" y="41.5">VDD</text>
<text x="136" y="37.8">U1</text>
<text x="137.7" y="41.5">VBAT</text>
<text x="223.7" y="39">R6</text>
<text x="238.5" y="41.5">S D</text>
<text x="240.7" y="38.2" transform="rotate(-90 240.7 38.2)">G</text>
<text x="29.6" y="42.8">VBUS</text>
<text x="32.2" y="47.9">D+</text>
<text x="64.5" y="47.9">JS102011SCQN</text>
<text x="86" y="45.3">TP1</text>
<text x="113.2" y="45.4">R3</text>
<text x="113.4" y="47.9">470</text>
<text x="137.3" y="46.6">PROG</text>
<text x="151.3" y="44.1">R4</text>
<text x="168.2" y="46.8">C2</text>
<text x="180.9" y="46.8">BT1</text>
<text x="203.4" y="46.7">R7</text>
<text x="223.7" y="44.1">0</text>
<text x="235.4" y="47.7">MCH3333A</text>
<text x="238.9" y="45.4">Q1</text>
<text x="28.6" y="53.8" transform="rotate(-90 28.6 53.8)">Shield</text>
<text x="31.1" y="53.8" transform="rotate(-90 31.1 53.8)">GND</text>
<text x="32.8" y="53">ID</text>
<text x="86" y="51.6">TP2</text>
<text x="103.5" y="49.3">C1</text>
<text x="103.6" y="51.6">4.7uF</text>
<text x="131.8" y="51.7">STAT</text>
<text x="139" y="51.7">VSS</text>
<text x="150.2" y="49.2">5.9k</text>
<text x="168.4" y="49.1">4.7uF</text>
<text x="181.6" y="49.1">LP603048JK</text>
<text x="205.4" y="53">TP3</text>
<text x="117" y="54.1">LED1</text>
<text x="123.9" y="59.6" transform="rotate(-90 123.9 59.6)">R10</text>
<text x="129" y="59.6" transform="rotate(-90 129 59.6)">20k</text>
<text x="132.7" y="55.5">MCP73831</text>
<text x="205.4" y="58.1">TP4</text>
<text x="92.2" y="63.7">GND</text>
<text x="98.5" y="63.7">GND</text>
<text x="155.7" y="63.7">GND</text>
<text x="169.6" y="63.7">GND</text>
<text x="28.7" y="66.3">GND</text>
<text x="123.9" y="69.8" transform="rotate(-90 123.9 69.8)">R20</text>
<text x="129" y="69.8" transform="rotate(-90 129 69.8)">36k</text>
<text x="137.7" y="70.5" transform="rotate(-90 137.7 70.5)">TP9</text>
<text x="198.8" y="66.3">GND</text>
<text x="123.9" y="79">GND</text>
<text x="117.7" y="107.5">1uH</text>
<text x="118.4" y="103.7">L1</text>
<text x="226.3" y="102.5">+3.3V</text>
<text x="118.3" y="114">U2</text>
<text x="177.1" y="112.1">+3.3V</text>
<text x="230.5" y="112.8">R1</text>
<text x="235.2" y="110.2">+3.3V</text>
<text x="246.7" y="114">J2</text>
<text x="30.7" y="117.8">S8</text>
<text x="45.9" y="119">R8</text>
<text x="112.8" y="117.7">LX1</text>
<text x="122.7" y="117.7">LX2</text>
<text x="230.7" y="115.1">100K</text>
<text x="25.9" y="125.4">471001264143</text>
<text x="45.9" y="124.1">0</text>
<text x="112.8" y="125.3">VIN</text>
<text x="112.8" y="121.5">PVIN</text>
<text x="121.1" y="121.5">VOUT</text>
<text x="123.6" y="125.3">FB</text>
<text x="171.1" y="125.4">TP7</text>
<text x="47.9" y="129.1">TP5</text>
<text x="64.1" y="129.3">C3</text>
<text x="64.2" y="131.6">22uF</text>
<text x="80.2" y="129.2">S2</text>
<text x="95.5" y="130.5">R9</text>
<text x="112.8" y="129.2">MODE</text>
<text x="120.9" y="129.2">SGND</text>
<text x="144.1" y="126.8">C4</text>
<text x="144.2" y="129.1">22uF</text>
<text x="156.8" y="126.8">C5</text>
<text x="156.9" y="129.1">22uF</text>
<text x="171.1" y="131.7">TP8</text>
<text x="226.1" y="131.2">+5V</text>
<text x="47.9" y="134.2">TP6</text>
<text x="78.5" y="136.8">JS102011SCQN</text>
<text x="94.7" y="135.6">0, 10k</text>
<text x="112.8" y="133">EN</text>
<text x="114.7" y="136.8">ISL91107IR</text>
<text x="120.9" y="133">PGND</text>
<text x="217.7" y="136.9" transform="rotate(-90 217.7 136.9)">10k</text>
<text x="222.8" y="136" transform="rotate(-90 222.8 136)">R2</text>
<text x="241.2" y="141.9">TST-110-01-L-D</text>
<text x="51.5" y="145">GND</text>
<text x="59.1" y="145">GND</text>
<text x="71.8" y="145">GND</text>
<text x="127.7" y="145">GND</text>
<text x="134.1" y="145">GND</text>
<text x="145.5" y="146.3">GND</text>
<text x="165.8" y="146.3">GND</text>
<text x="217.9" y="147.6">GND</text>
<text x="258.5" y="146.3">GND</text>
</g>
<g font-size="1.8" fill="#0000c2">
<text x="189.2" y="35.2">Simulating battery.</text>
<text x="64.8" y="38.1">JLINK-powered</text>
<text x="189.2" y="37.3">20, 147, variable Ohm.</text>
<text x="189.2" y="39.4">General Through-hole leads.</text>
<text x="59.7" y="43.2">USB-powered</text>
<text x="63.5" y="55.1">Hook up Power supply here.</text>
<text x="63.5" y="57.1">Test Charger.</text>
<text x="185.4" y="55.9">Multimeter probes (current)</text>
<text x="139.7" y="70.8">STAT HIGH = 3.2V</text>
<text x="182.9" y="69.8">Ideally place as close as possible to C2</text>
<text x="57.1" y="73">For LED: R3 = 470, disconnect R10.</text>
<text x="57.1" y="75.1">For MCU indication: R3 = 10k, connect R10, short LED1.</text>
<text x="57.1" y="77.2">HIGH Z = Bat not present, shutdown.</text>
<text x="139.7" y="72.9">STAT LOW = 0V</text>
<text x="139.7" y="74.9">STAT HIGH Z = ?</text>
<text x="57.1" y="79.2">HIGH = charge complete.</text>
<text x="57.1" y="81.3">LOW = Charging in progress</text>
<text x="234.9" y="104.6">SWDIO Pullup &amp; SWCLK Pulldown.</text>
<text x="234.9" y="106.7">Not sure if ARM embeds. Include just in case.</text>
<text x="21.6" y="131.3">Hook up Power supply here.</text>
<text x="163.8" y="129.5">Multimeter probes (voltage)</text>
<text x="21.6" y="133.3">Test Voltage Regulator.</text>
<text x="85.1" y="139.4">Not sure if Pulldown needed for EN LOW.</text>
<text x="85.1" y="141.4">If chip blows on EN LOW,</text>
<text x="85.1" y="143.5">replace R9 with 10k resistor.</text>
<text x="62.2" y="148.6">Testing EN Pin functionality.</text>
<text x="134.6" y="148.6">SGND</text>
</g>
</svg>
